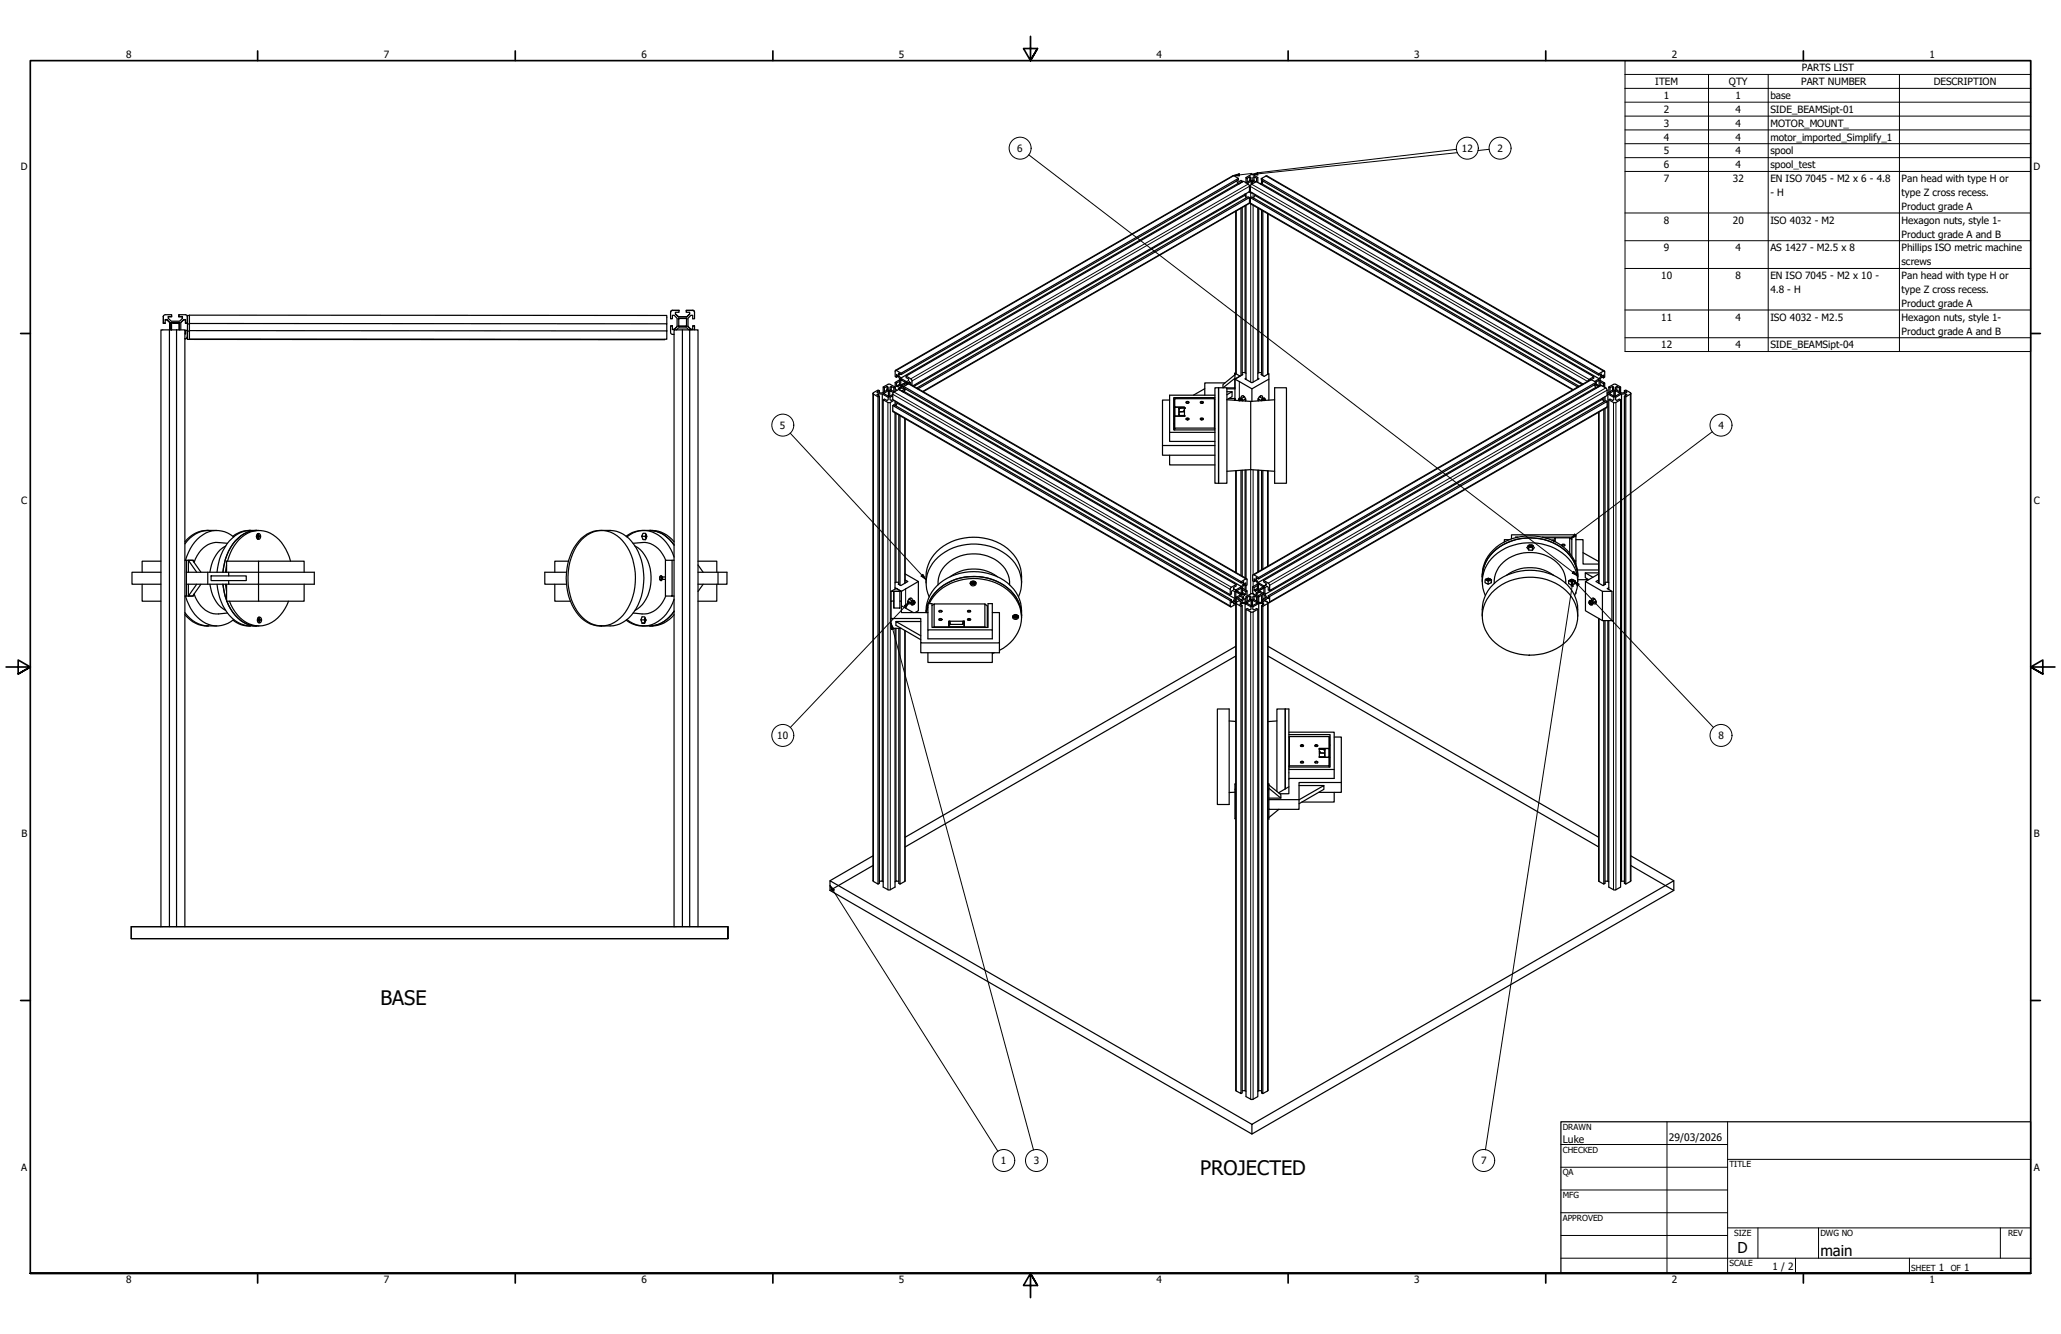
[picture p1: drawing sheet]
<svg xmlns="http://www.w3.org/2000/svg" width="864mm" height="559mm" viewBox="0 0 864 559" stroke-linecap="round" stroke-linejoin="round" font-family="sans-serif">
<!-- layer: Visible (ANSI) -->
<g fill="none" stroke="#000" stroke-width=".51">
<path d="M518.2 75.8l.6 1M518.9 74.7l-2.3-1.1-141.4 81.5M519.2 77.1l-.4-.3-141.4 81.6-.9-1.4M520.5 76.3v-.4l-.5-.3-1.5 .9M520.5 75.9l-1 .6 .3 .2M522.1 74.4l2-1.2h1l1.9 1.2v2.1M522.6 74.7l-.5-.3v2.2l2.1-1.2v-1l-.5-.4v1.7M523.5 77.7l.4 .3M523.6 78.3l.3 .2M523.7 74l-1.1 .7v1.6M523.9 79.8l-.3 .1M524.3 75.6v1.7v-1.7l.5 .2"/>
<path d="M524.3 75.8l-1.7 1M525.5 74l-.5 .4v1l1.2 .7M525.8 76.4l-1-.6v1.2M526.5 74.7l-1-.7v1.7M527 74.4l-.5 .3v1.4M527.7 76.8h1.1M528.5 74.8v.6l141.4 81.8 1.1-.6v.6M528.7 77l-.4 .2M529 75.7l-.4 .2M529.1 76.2l-.5-.3v.9M529.3 75.9l-.6 1.1 141.4 81.7-2 1.1M517.8 88.5v68"/>
<path d="M520 87.2v70.2M520.5 87v70M521.7 81.3v.7M521.7 86.2v69.9M522.1 81.1v1.5M522.1 86v72.9M522.2 82.9l-.5-1.1-138.8 80.1M523.3 80.4l1.6 .5M523.6 82.7l-.6-.3-138.9 80.2M523.9 82.8l.5-.3 137.3 79.3M525.2 82.9l.6-1 137.1 79.2M525.8 81.5v.4"/>
<path d="M527 87.1v71.8M527.4 87.3v68.8M528.6 88v69M529.1 88.3v69.1M531.4 89.6v67.1M68.5 132.6l.7-.8h2.7v.9h-1.4M68.5 132.7v2.7l.7-.1M68.5 132.3v3M69.2 134l.8-.1 1.2 1.2M69.9 134l1.3 1.1v3.1v-3M70 133.9h-.8v1.5h-.7M71 138.2h-3.6v250"/>
<path d="M71.8 138.2h.1M71.9 132.6h-1.4v.7l1.3 1.3h3.4l1.3-1.3v-.7l-1.6 .1M72.2 135.2l2.5 .1zM72.2 135.3l-.2-.3-.4 .3 .3 .3v2.5M72.2 135.2l-.2-.2-.4 .4M74 138.2h-3v250h-16v5h250h-250v-5h250M74 138.2h3.5v250h-3.5zM74.7 135.3l.3-.3 .3 .3-.2 .4 .1 2.5M74.9 135.1l.3 .3M75 135l-.3 .2M75 131.8v.8M75.1 135.6v2.5"/>
<path d="M76.4 132.7v.6M76.5 132.6l-1.6 .1v-.7l2.8-.2 .7 .5 .1 3-.8 .1M77 133.9l-1.2 1.2v3.1M77 134l.7-.1v1.4M77.5 139.8h.2M77.7 138.4h.8v2.7l-.5 .7-.5 .1M77.7 138.4v1.4v-1.4M77.7 133.9h-.7l-1.2 1.2M77.7 134v1.4l.8-.1M79.4 138.7h-.9v3.5l200.1-.1M79.4 135.7h-.9v3M79.4 132.1h-.9v3.6"/>
<path d="M79.4 138.5l200 .1v3.5l-200-.1zM79.4 135.5v3M279.4 135.6v-3.5l-200-.1v3.5l200 .1v3M281 136.6l.7-.1h-.7l.1 3.1 .4 .4 .9 .1M281.7 136.6v1.4h.8l1.2-1.3M281.7 130l-.7 .7v2.8h.7v-1.4h.8l1.2 1.2v3.5l-1.2 1.2M281.7 130l-.7 .8M281.7 137.9h.8M281.7 130h2.8M283 131.4l1.3 1.3M283.5 138.2l.8-.8h3.5l.8 .8M284.2 133.5l.3-.3h3l.3 .3"/>
<path d="M284.2 133.5l.2 .2M284.2 136.5l.3 .3M284.4 133.8v2.5l-.2 .3 .3 .3 .2-.3M284.5 130h-2.8M284.5 130v.8h-1.5v.8l1.3 1.2 3.5-.1M284.7 136.7l2.6-.1 .2 .2M285.9 138.2h-3.5v250M287.3 136.6h-2.6l-.2 .3M287.5 130h2.8M287.7 133.8l.1-.3v3.1l-.3 .3M287.8 136.5l-.3 .4-.2-.2M288.3 136.7l1.2 1.2"/>
<path d="M289 138.2h3.5v250h-3.5zM289 138.2h-3.1v250h-208.4M289 131.4l-1.2 1.4h-3.5M290.3 130l.5 .2 .2 .5v2.8h-.7v-1.4h-.8l-1.2 1.2v3.5l1.2 1.2 .8-.1M290.3 136.6l.7-.1h-.7v1.5h-.8M290.3 130h-2.8v.8h1.5v.8l-1.2 1.2M290.3 130l.5 .3 .2 .5M291 136.6v1.6M78.4 141.4l-.2 .3-.7 .2M376.4 157.6l-.8 .5v-1.3l.5 .4 .9 1.5v2.8l-.9 .5-.5-.3 1.4-.8M377 159.7l-1.4 .8v1.2M377 159.1l-1.9 1.1 .5 .3"/>
<path d="M377.1 156.7l-.6 .3v-.7l1.1 .6 141.3-81.5v-.7l-141.3 81.6-2.4-1.2-.1 2.6 .5 .4M377.4 158.4l2.5 1.5 .8-.5v-.6l-1-.6v-.7l141.4-81.6 2.3 1.6 .2 2.8-141.1 81.3M377.6 156.3v.6M377.7 159.2l1.8 1M377.7 159.2l-.3 .1v2.1M377.7 159.2l-.1-.3-.2 .4M379.7 157.5l2.3 1.6 .1 2.3M517.5 156.3l2.1 1.2-2.1 1.3M520.5 156.1l1.6 .2M520.5 156.7l.3 .2-3.3 1.9 7.1 4.1 7.1-4.1M522.1 158.4l-.4 .3 2.9 1.6 2.9-1.6-.5-.3M528.6 156.7l-.2 .1 1.3 .9 2-1.2v11.1"/>
<path d="M528.6 156.1l-1.6 .2M665.4 159.6l.3-.5 2.1-1.3-141.4-81.7-2.3 1.5-.2 2.7 139.4 80.5M667.8 157.8v.6l-1.1 .6M669.8 159.4l.3 .2v2M669.9 156.6l2.4-1.2 .1 2.6-.5 .3M670.1 159.6l-.2-.5-1.2 1M670.4 156.9l.6 .3-.9 1.5M670.5 160l1.4 .7v1.2M670.5 159.3l1.9 1.2-.5 .2M671.1 157.9l.8 .4v-1.2l-.6 .3-.8 1.5v2.8M672.3 155.4l-141.4-81.7-2.4 1.1 141.4 81.8v.6M365.8 164.8v204.1l2.1 1.4v-204.1l.6-.3"/>
<path d="M368 165l-.6 .3 1.1 .6v204.1l-.6 .3M368.5 164.6v-1l-.6-.2-2.1 1.4 2.1 1.4M369.7 165h-1.7v.6M370.1 167.4l.5-.3 1.1 .7 .5-.4v-1l-2.5-1.4v204.1h-1.2M370.1 162.1l2.1-1.2h.6l2.2 1.2v1.9M370.5 164.7l-.3 .2 2.1 1.1M370.6 162.4l-.5-.3v2.2M371.7 163.4v-1.5l.5 .3v.9l-2.5 1.5h-1.7l-.6-.3 1.1-.7M371.7 161.9l-1.1 .5v1.7M372.3 163.4v2.6M372.3 163.6l-1.8 1.1v.3M372.8 163.6l-.5-.2v2.6"/>
<path d="M373.4 161.9l-.5 .3v.9l1.8 1M374.1 165.2l-1.3 1h-.5M374.1 165.8l-1.2 .6v1l.5 .4 .7-.4M374.1 169.9l.1 2.6 141.4 81.7M374.1 165.2v2.2l141.4 81.7 .5-.2v-1.3l.5-.3 .9 .5v2.9M374.1 165.2l.5-1 2-1.1 141.4 81.8-2.4 1.5-.1 2.7M374.3 164.5l-1.5-.9v2.6M374.5 162.4l-1.1-.5v1.5M374.6 167.7l-2 1-2.5-1.3v204.2l2.1 1.2h.6l2.2-1.2v-108.4M375 162.1l-.5 .3v1.7M375 168v1.8M375 172.9v73.9"/>
<path d="M375.1 160.2v2.5l.8 .8M375.4 168.1v1.8M375.4 173.1v70.8M376 168.5v.4l141.4 81.8-.9 1.5M376 168.9l-.7 1.1M376.5 162.7l.9-.5-.9 .5v.4M376.6 173.9v70.9M377.1 163.4l1.4 .7M377.1 174.1v71M377.4 162.2l1.9 1.1M377.9 162.5l-1.2 .7M378.7 161.9v.6l141.4 81.7 1-.6v.6"/>
<path d="M378.8 164l-.3 .2M379 163.1l-1.2 .7M379 163.6l-.7 .4M379.3 175.4v68.8M379.4 162.9l-.6 1.1 141.5 81.7-2.5 1.4M379.5 160.2l-2.2 1.3M379.5 160.2l-2.2 1.3 .4 .3M379.7 160.1l.1 1.1M379.9 160.5l-2.2 1.3 1 .6M380.2 160.5l.9-.5-.9 .5M380.2 160.5v.5M381.1 160l.5 .3v.8"/>
<path d="M384.6 162.9l139-80.2-.2 2.6-136.6 78.8M490.1 167.6h-3v19h22M491.8 177.5h.3M492.3 174.3l-.2 5.2M492.3 167l-.2 3.9M492.3 170.6l-.2 .2M492.3 170.6l-.2 .3v3.6M494.2 171.3h-.1M494.3 171.2l-.1 .1M496.3 174.3l-4.2 .2v5.6M496.3 174.3v-3.7h-4v-3.6h16.6v12.3h-16.6v.8M496.3 174.3l-4.2 .1"/>
<path d="M496.3 170.8v-.2h-4v3.7M496.3 171.1v-.3h-2l-.3 .3v2.8l2.3 .2v.2M496.3 171.8h-.2v.5l-2 .2h2.2M496.3 170.9l-2.1 .1v3M497 168.3h1.2a.57 .57 0 0 1-.6 .7 .57 .57 0 0 1-.6-.7zM497 175.3h1.2a.57 .57 0 0 1-.6 .6 .57 .57 0 0 1-.6-.6zM497.1 168.8a.41 .41 0 0 1 .5-.4 .41 .41 0 0 1 .4 .4M497.1 175.8v-.3l.5-.2 .4 .2v.3M503 175.3l.9-.2 .3 .6-1 .1zM503 168.3l.6-.2 .7 .4-.7 .5-.6-.3zM503.2 175.8l-.1-.3 .5-.2 .5 .2-.1 .3M503.2 168.8l.1-.4h.6l.1 .4"/>
<path d="M504.8 162.8l-4.7 2.7M508.9 167l.2 .3M509.1 165.5h-19v19.4h19M509.1 166.6h-17.3v13.5h17.3M509.1 179.5l-.2-.2v.8M510.6 162.4h3.5v40h-3.5M510.6 162.4h-1.5v40h1.5M510.6 162.4v40M513.3 160.4h-8.5v5.1M514.1 162.5h3.4v-4.1l-5.1 4v-1.3l5.1-4.1v-.7v10.6h-2.6M514.1 165.4l2.2-1.3v2.1l-2.2 1.2 10 .7M514.1 164.1h2.2"/>
<path d="M517.5 167.7v-.8v.8M517.5 162.5v.4h-3.4M519.2 167.6l.1 .2 .1-.3v.3M519.2 167.8h.1M520.1 166.9l.2-1a1.59 1.59 0 0 1 1.6 2.1M520.3 167.1l.3 .5M521 165.8v.6M521.4 166.2h.1M521.5 166.2l-1.3 .7M521.5 167.3l.5 .3M522 167.1l-1.3 .8a.9 .9 0 0 0-.6-1.1 .9 .9 0 0 0-1.1 .5v.5M524.6 162.9v5.2"/>
<path d="M527.2 167.1l1.3 .7M527.6 167.3l-.5 .3M527.7 166.2l1.3 .7-.1-1a1.58 1.58 0 0 0-1.7 2.1M528.2 165.8l-.1 .6M528.5 167.8h-.1M528.9 167.1l-.3 .5M529.7 167.8l.1-.3v.3M530 167.7v.1M530.2 167.7a.71 .71 0 0 0-.4-.9 .71 .71 0 0 0-.9 .3l-.4 .7M534.1 162.4h5v40h-5zM534.1 167.4l-10 .7v28.6l10 .7M661.2 162.1l-137.3-79.3 .2 2.6 134.9 77.9"/>
<path d="M668 161.2l.7 1.1M668.2 161.2l1.6 .9M668.8 160.1l-2.3-1.1-141.4 81.7M669 162.5l-.3-.2-141.5 81.7-.8-1.5M669.9 172.7v71.5M670.2 161.7l-1.5-.9 1.4 1.1M670.5 161.2l.9 .5M671.4 166.8v.5M672 166.5v1.6M672 171.4v73.7M672.1 168.3l-.7-1-141.4 81.7v-2.9l.9-.5 .5 .3v1.2l.6 .3M672.4 160.5v1.7"/>
<path d="M672.5 166.2v1.8M672.5 171.1v73.7M673.4 168.1l-.6-.3-141.4 81.8v1.2l-.5-.4M673.4 165h.3M673.7 165l2.5 1.4v1l-.5 .4-1.1-.7-.5 .3v79.6M673.7 165v78.9M674.1 162.1l2.2-1.2h.6l2.2 1.2v2.2M674.1 167.4l2.5 1.3 2.5-1.3M674.6 165l1.7 1M674.6 164.7h-.4l.4 .3M674.6 162.4l-.5-.3v2.2M675.7 163.4v-1.5l.5 .3v.9l-2.8 1.5"/>
<path d="M675.7 161.9l-1.1 .5v1.7M676.3 163.4v2.6M676.3 163.6l-1.7 1.1v.3M676.8 163.6l-.5-.2v2.6M677.5 161.9l-.5 .3v.9l2.4 1.5h1.8l.5-.3-1-.7v1M678.6 162.4l-1.1-.5v1.5M678.6 164.7l-1.8-1.1v2.6M678.9 164.9v-.2l-2.1 1.5h-.5M678.9 164.7h-.3v.3M679.1 162.1l-.5 .3v1.7M679.4 165l-2.4 1.4v1l.5 .4 1.1-.7 .5 .3v204.2l-2.2 1.2h-.6l-2.2-1.2v-111.6M680.7 163.6l.5-.2 2.2 1.4-2.2 1.4v204.1l-.5-.3v-204.1l.5 .3"/>
<path d="M681.2 165.6v-.6l.5 .3-1 .6M681.2 165h-1.8v204.1l-.3 .3M683.4 164.8v204.1l-2.2 1.4M487.1 186.6v4.1h22M490.1 190.7v4.1h19M490.1 181.1h19M517.8 197.2v42.6M520 197v44M520.5 197v44.4M521.7 196.9v45.2M522.1 196.9v45.4M524.1 196.7l-10 .7"/>
<path d="M527 197v42.6M527.4 197v42.4M528.6 197.1v41.6M529.1 197.1v41.3M531.4 197.2v39.9M67.4 239.7h-12.1v5h12.1M67.4 235.1h-7.8v4.6M77.5 234.7h.6M78.1 239.7h53.6v5h-23.4v7.1h19.1v-7.1M78.1 239.7v5M78.9 234.7v5M81.2 235.3v-.6h-3.1v5"/>
<path d="M82.4 239.7l-3.5-5h1.8l3.5 5M86.6 222.2h4.3M86.9 222.2a11.9 11.9 0 0 0-9.4 4.7M87.1 239.7v5M87.3 222.2a12.3 12.3 0 0 0-9.8 5.6M94.6 228.7a13.9 13.9 0 0 0-6.7 11M94.9 236.8l-.4 2.9M95.3 227.6a11.7 11.7 0 0 0-8.2 .6l-3 2.4-1.6 2.3-1.2 2.7M95.3 235.1a16.5 16.5 0 0 1 11.2-12.7 12.3 12.3 0 0 1 13.3 7.7l1.9 5M95.8 239.7v1.5M97.9 224.9a11 11 0 0 0-16.3 2.2l-1.8 2.7-2.1 4.9M104.3 222.2h4.2"/>
<path d="M104.6 222.2l-3.6 .6-3.4 1.8M105 222.2a13.6 13.6 0 0 0-11.7 8.6l-1.3 3.3-1.1 5.6M107.4 222.2a14.1 14.1 0 0 0-12.3 10.2l-1.1 3.6-.6 3.7M107.7 223.8a1.07 1.07 0 0 1 1.5 .3 1.07 1.07 0 0 1-.2 1.5 .79 .79 0 0 1-.9 .3 .79 .79 0 0 1-.6-.7zM107.8 224.7h.7l-.4 .4M107.8 224.8l.3 .4M107.8 223.7a1 1 0 0 1 .8 1 1 1 0 0 1-.8 1M107.8 224.7v.1M107.8 224.8h.3M107.9 223.6l.4 .3M107.9 224.7v.1M108 224.7h.1"/>
<path d="M108.1 224.3v.3l-.3 .1M108.1 224.3l.4 .3-.5 .1M108.1 224.3h.1M108.3 225.5l-.4 .4M108.3 235.1h-13.4v4.6M127.4 239.7v-4.6h-19.1v9.6h-12.5v-1.5M237.4 239.7h-9.1v5h9.1M238.2 235.1h-5.7v4.6M243.5 225.6a13.9 13.9 0 0 1 12.2-3.4 13.9 13.9 0 0 1 11.7 8.9 25.7 25.7 0 0 1-3.9 27.7 11.3 11.3 0 0 1-7.8 3.4 13.9 13.9 0 0 1-12.2-3.4 25.2 25.2 0 0 1 0-33.2zM243.7 226.1a11.2 11.2 0 0 1 18.2 1.7 25.4 25.4 0 0 1-2 31.1 11.1 11.1 0 0 1-17.1-1.6 25.8 25.8 0 0 1 .9-31.2zM262.4 224.6a16.3 16.3 0 0 1 13.4-2.1l3.5 1.6 3.1 2.8M262.7 224.9a11.1 11.1 0 0 1 16.5 2.4 19 19 0 0 1 3.2 6.1"/>
<path d="M265.3 227.6a11.3 11.3 0 0 1 8.4 .7 11.9 11.9 0 0 1 5.3 6.4M266.1 228.7a15 15 0 0 1 6.7 14.3 14.7 14.7 0 0 1-6.7 12.7M268.9 224.7l.5 1.3h1.1M270.4 224.7h-1.5l.5-1.3h1.1l.6 1.3-.6 1.4-1.1-.1M270.5 224.5l.5 .1-.4 .5zM270.5 225l.2 .5zM270.7 223.9l-.2 .4 .3-.4M270.8 225.2h.1M270.8 224.2h.1M270.8 224.2l-.4 .5 .4 .5M272.3 222.2a12.3 12.3 0 0 1 10.1 6.1M278.8 234.7h2.8v15h-2.8z"/>
<path d="M281.6 234.7h.8M292.5 239.7h12.1v5h-12.1M292.5 235.1h7.9v4.6M292.5 236.7l2.1 3M300.9 239.7v5M632.5 226.1h-2.1v.9M633.3 225.7v-1.7h27v10.9M636 225h-.9v.2M640.4 228.6l.4 .5 .7 .1 .9-.6a1.11 1.11 0 0 1-1 .7 1.11 1.11 0 0 1-1.1-.6M640.5 228.9l.1 .1M640.6 229v1.4l-.8-1 .9-1.1h1.5l.7 1.1-.8 1.1v-1.5M640.6 229h.1"/>
<path d="M640.6 230.4l1.5 .1M640.9 228.3l-.1 .4M641.9 228.3v.4M642 229h.1M642.2 229h-.1M642.4 228.7h.1M646.2 225h12.4v7.9M647.4 225.3h4.2v1.6v-1.6h6.1v6.4M650.2 226.3h.7l.2 .4M650.6 226.4l.5 .2M654.7 228.7l-.1-.4 .5-.1 .5 .1-.1 .4M657.7 225.3l.9 .7"/>
<path d="M659.8 234.9h.5v1.4M660.3 226.1h3v10.2h6.6M661 238.8h8.9M663.3 231.5l6.6 3.7M664.3 240h5.6M59.6 244.7v7.1h7.8M77.5 256.6a12.4 12.4 0 0 0 9.8 5.6M77.5 257.5a12.1 12.1 0 0 0 9.4 4.7M77.5 249.7h.6M77.7 249.7a16.3 16.3 0 0 0 11.1 12.3 10.7 10.7 0 0 0 9.1-2.5M78.1 244.7v5h3.1v-.7M78.1 244.7h17.7"/>
<path d="M78.9 244.7v5M81.3 248.8a10.9 10.9 0 0 0 10.3 8.4l3.7-.4M82.4 244.7l-3.5 5h1.8l3.5-5M87.9 244.7a14.4 14.4 0 0 0 6.7 11M88.5 241.2h14.7v2h-14.7zM90.9 244.7a19.6 19.6 0 0 0 10.1 16.7l4 .8M93.4 244.7l1.5 6.7M94.5 244.7l.4 2.9M94.9 244.7v7.1h13.4M95.1 251.8a15.2 15.2 0 0 0 11 10.3l1.3 .1M96.1 251.8a14.4 14.4 0 0 0 12.4 10.4 13.5 13.5 0 0 0 11.7-8.7l.7-1.7M97.6 259.8l1.1 .7a9.7 9.7 0 0 0 5.9 1.7"/>
<path d="M108.1 258.8a1.09 1.09 0 0 1 1.5 .3 1.09 1.09 0 0 1-.3 1.5 1.09 1.09 0 0 1-1.5-.3 1.09 1.09 0 0 1 .3-1.5zM108.2 259.8h.3v.4M108.2 258.7a1 1 0 0 1 .8 1 1 1 0 0 1-.8 1M108.2 259.8h.3M108.3 258.6l.4 .3M108.4 259.3l-.2 .5M108.4 259.7h.4l-.3 .4M108.4 259.7l-.2 .1M108.4 259.7h.1M108.5 259.3l.3 .2M108.6 259.6l-.1 .1M232.5 244.7v7.1h6.5"/>
<path d="M268.5 259.7l.5-1.3h1.1l.6 1.3-.6 1.3h-1.1h1.1M270.1 259.7h-1.6l.5 1.3M270.4 259.2l-.3 .5 .3 .5M270.4 258.9l-.3 .4 .3-.3M276.5 242.1v.2M276.5 242.7h.1M276.5 241.8h.1M276.5 241.7v.4M276.5 242.3v.4M276.9 241.2h.3v2h-.4l-.3-.5M276.9 241.2l-.4 .5M277.2 241.7h.3"/>
<path d="M277.2 242.6h.3M277.5 241.7v.9M277.5 242.6l.1 .1M277.6 241.7v1M277.6 241.7h1.2M277.6 242.7h1.2M277.6 241.7h-.1M279 249.7a10.7 10.7 0 0 1-13.7 7.1M281.6 249.7h.8M282.4 256a12.7 12.7 0 0 1-10.1 6.2M282.4 251.1a15 15 0 0 1-11.9 11.1 10.9 10.9 0 0 1-7.8-2.7M282.4 257.5a11.9 11.9 0 0 1-9.1 4.7 14.9 14.9 0 0 1-9.6-1.5l-1.3-.9"/>
<path d="M294.6 244.7l-2.1 3.1M300.4 244.7v7.1h-7.9M373.4 251.8v-4.1h4.3v4.1M373.4 247.7l2.1-1.2 2.2 1.2M373.4 259.1v4.1h4.1M374.5 247.7h2.6v7h-2.6zM374.5 247.7v7M374.5 251.8h-1.1v7.3h12.4v10.2h33v-12.7h-3M376.6 243.9l-1.6 .2M377.1 251.8h.6v4.8h11.1M377.7 253.7l5 2.9M379.3 243l1.1 .6-3 1.7-1-.6 .2-.2"/>
<path d="M379.3 240.4l5.5 3.2-7.1 4.1-2.7-1.5M380.4 251.8v.1M380.7 252l-.4 .4M380.9 251l1.2 .7M380.9 251h.1M381.4 250.6l-.1 .6M382 251.8l-.3 .6M382.1 251.7l-.1-1.1a1.52 1.52 0 0 0-1.4 .8 1.52 1.52 0 0 0 0 1.6l1-.4-1.2-.8M382.3 251.5a.88 .88 0 0 1 .9 1.3 .88 .88 0 0 1-1.6 0zM382.7 252.7l.1 .1M382.8 252.5h.4l-.4 .4M383.2 252.4l-.2 .2-.2-.3-.3 .5 .3 .3"/>
<path d="M384.8 243.6v12.2l-1.4 .8M388 256.6a16.3 16.3 0 0 1 12.4-15.9 22.3 22.3 0 0 1 25.3 7.4 15.9 15.9 0 0 1 2.4 10.6M388 244.2a17.1 17.1 0 0 1 14.2-18.5 21.7 21.7 0 0 1 24.3 9.4 16.3 16.3 0 0 1 1.6 9.1M388.8 253.4l-.7 3.2M388.8 254.3l-.6 2.3M389 252.9a20.8 20.8 0 0 1 23.1-11.1 18.7 18.7 0 0 1 15.6 12.8l.4 3.2M389.3 250a14.5 14.5 0 0 1 6.7-18.8 22.8 22.8 0 0 1 29.3 4.8 14 14 0 0 1 1.5 14M389.4 252.9a21.1 21.1 0 0 1 24.3-9.9 17.3 17.3 0 0 1 14.4 15.8 16 16 0 0 1-9.3 13.6M391.4 253l-.9 .7M393.1 245a12.7 12.7 0 0 1 10.8-12.5 16.2 16.2 0 0 1 18 7.1 9.9 9.9 0 0 1 1.1 5.4M393.4 255.8l.6-.1 .7 .3-.7 .4-.6-.2zM393.6 259.8v-.3l.4-.2 .5 .2v.3"/>
<path d="M393.6 256.3v-.3l.4-.2 .5 .2v.3M398.1 241.6a16.8 16.8 0 0 1 19.9 0M405.4 255.8l.6-.1 .7 .3-.7 .4-.6-.2zM405.6 256.3v-.3l.4-.2 .5 .2v.3M405.6 259.8v-.3l.4-.2 .5 .2v.3M406.6 244.1l.8 .7M406.8 243.8a.99 .99 0 0 0 1 1.1 .99 .99 0 0 0 .9-1.1M406.9 243.6a1.1 1.1 0 0 1 1.7 0 1.1 1.1 0 0 1-.3 1.7 1.09 1.09 0 0 1-1.4-.2 1.09 1.09 0 0 1 0-1.5zM407.4 244.2l.3 .4v-.4M407.7 243.8l-.1 .4h-.3M407.7 243.8v.1M407.7 244v.2"/>
<path d="M407.7 243.9v.3M407.8 243.8l.1 .4h.3M407.8 243.8l-.1 .1M407.8 244.1l.1 .1M407.8 243.8l.1 .4M407.9 244.2v.4l.2-.4M407.9 244l-.1 .1M407.9 244.2h-.2M409 244.1l-.9 .7M412.7 253h-21.3v9.6h6.2v-2.4h6.5v2.6M424.4 258.2l.8 .7M424.6 257.9a.99 .99 0 0 0 .9 1.1 .99 .99 0 0 0 1-1.1"/>
<path d="M424.6 257.7a1.11 1.11 0 0 1 1.8 0 1.11 1.11 0 0 1-.4 1.7l-.4 .1a1.01 1.01 0 0 1-1.2-.5 1.01 1.01 0 0 1 .2-1.3zM425.3 258h.5M425.3 258l.1 .4-.3 .1M425.3 258v.1M425.4 258.2v.1M425.6 258.2l.2 .4-.5-.2M425.6 258.2v.1M425.8 258v.1M425.8 258l.1 .1M426 258.1l-.3 .2 .2 .3M426 258.1h-.1M426.7 258.2l-.8 .7"/>
<path d="M515.5 251.6l.5-.3-141.4-81.8-.5 .4 141.4 81.7 .1 2.6 2.2-1.1M516 251.3v1.2l.5-.3-.5-.4M517.1 252l.8 .3M517.7 247.8l2.2 1.3-1.8 1M517.8 252.5v204.2l2.2 1.4v-204.1l.5-.3M517.8 250.9v1.4M517.8 250l.2 .4M518 247.4l-.3 .4v2.5l.3 .1-.3-.1M518 244.9v.6l-1.1 .6v.6l.9 .4-.9-.4M518.1 247.5l2.2 1.3-.4 .3M518.1 247.5l2.2 1.3M518.2 250.7l1.2 .8"/>
<path d="M519.7 249.7l1.4 .9-1 .6-1.4-.8M519.9 246.5l-1.8 1M519.9 246.5l.2-.3 .2 .1-.2 .3M519.9 246.4l.2 2.3M520 252.8l-.5 .3 1 .6v204.1l-.5 .3M520.1 243.6l2.3-1.2 .1 2.6-.5 .4M520.5 252.3v-.8l-.5-.4-2.2 1.4 2.2 1.5M520.6 244l.5 .2-.8 1.5M520.6 248.2l1.4 .8-.5 .3M520.6 247l1.4 .8v1.2M520.6 246.4l1.9 1.1-.5 .3M521.1 250.6v-.7l-.8-.4-2.5 1.4-.9 1.5v.6l.9-.5"/>
<path d="M521.2 244.9l.8 .5v-1.2l-.5 .3-.9 1.4v2.9l.9 .5-.9-.5M521.7 252.8h-1.7v.6M521.7 245.2v1.8M521.7 250.8v1.5M522.1 255.2l.5-.3 1.1 .6 .5-.3v-1l-2.5-1.4v204.1h-1.2M522.1 249.9l2.2-1.2h.6l2.1 1.2v2.3M522.1 250.6l-1.6 .9M522.1 245.3v2M522.4 242.4l-141.4-81.7-2.3 1.2 141.4 81.7v.6M522.5 252.7v-.3l1.8-1v2.3M522.5 252.4h-.3v.3l2.1 1M522.5 247.5v2.1"/>
<path d="M522.6 250.2l-.5-.3v2.3M523.7 251.2v-1.6l.5 .3v1l-2.5 1.4h-1.7l-.5-.3 1-.5M523.7 249.6l-1.1 .6v1.6M524.3 251.2v.2M524.8 251.4l-.5-.2v2.5M525.5 251.2v-1.6l1 .6v1.6M525.5 249.6l-.5 .3v1l2.4 1.4h1.7l.6-.3-1.1-.5v.8M525.5 246.1v1.2l1.4-.8M525.5 247.3l.5 .3 .9-.5-.9 .5M526.2 243.2l-.7 .4v-1.2l1.4 1.8v2.9M526.6 252.4l-1.8-1v2.5M526.9 244.7l-2 1.1v2.2l.3 .8 2.2 1.3"/>
<path d="M526.9 245.3l-1.4 .8-.6-.3M526.9 242.3l-.5 .2v-.6l1 .6M526.9 252.7v-.3v.3l-2.1 1.2h-.5M526.9 252.4h-.3v.3M527 249.9l-.5 .3M527.1 244.6l.2 .3 .3-.1M527.2 244l2.5 1.5 .8-.5-.8 .5M527.3 244.9v2.1l2.2-1.3M527.3 247l.1 .5 2.2-1.2-2.2 1.2M527.4 244.5l-.3 .1 .3-.1 2.1 1.2 .3 .4M527.4 241.9v.6l141.4-81.7v-.7l-141.4 81.8-2.3-1.2-.2 2.6 .6 .3M527.4 252.8l-2.4 1.4v1l.5 .3 1-.6 .5 .3v204.2l-2.1 1.2h-.6l-2.2-1.2v-204.2l2.5 1.3 2.4-1.3"/>
<path d="M527.4 250.1v2.2M527.6 247.4l1.7 1.1 .3-.2M527.7 248l-1.3 .9v-.7l.8-.4 2.5 1.4 .8 1.5v.6l-1-.6M528.6 249.4v2.1l.5-.4 2.3 1.4-2.3 1.5v204.1l-.5-.3v-204.1l.5 .3M528.8 248.7l-1.4 .8-1-.6M529.1 253.4v-.6l.6 .3-1.1 .6M529.1 252.8h-1.7v204.1l-.4 .2M529.1 249v2.1M529.3 249l-1.9 1.1v-.6M529.5 243.1l2.3 1.6 .2 2.7 141.4-81.7v-2.3l-.3-.7-2.2-1.3-141.4 81.7v.7l1 .5v.7M529.6 246.2l.2 2.4-.5-.1M530 249l.9 1.4 .5-.3"/>
<path d="M531.4 252.3v204.4l-2.3 1.4M531.4 249.6l.6 .3 141.4-81.8-.2 2.7-141.4 81.7M532 249.9l-.2 2.6-2.3-1.2v-.6l.8-.4M621.1 241.7a16.7 16.7 0 0 1 12.4-15.1 22.2 22.2 0 0 1 25.2 7.3 15.1 15.1 0 0 1 2.4 7.8M621.1 258.1a17 17 0 0 1 14.2-18.5 22.1 22.1 0 0 1 23.4 7.9 15.9 15.9 0 0 1 2.4 10.6M621.1 243.6a17 17 0 0 1 14.2-18.4 21.5 21.5 0 0 1 24.3 9.3 16.3 16.3 0 0 1 1.5 9.1M622.4 249.4a14.7 14.7 0 0 1 6.7-18.8 22.8 22.8 0 0 1 29.3 4.8 14 14 0 0 1 1.4 14M622.6 242.6l.8 .7 .6-.1 .6-.5a1.18 1.18 0 0 1-2.1 0M623.1 242.4v.4M623.4 242.6h.5l.1 .4h-.7zM623.6 243.3v1.4l-1.4-.6 .1-1.3 1.3-.6 1.4 .6-.1 1.3M624.1 242.4v.4"/>
<path d="M624.7 242.8h-.1M624.9 242.8v1.3l-1.3 .6M625 248.3a22.6 22.6 0 0 1 33.6 1.8 14.5 14.5 0 0 1-4.9 20.7 22.9 22.9 0 0 1-29.6-4 13.9 13.9 0 0 1 .9-18.5zM626.1 244.4a12.7 12.7 0 0 1 10.9-12.5 15.7 15.7 0 0 1 18.5 8.4l.6 4.1M631.2 241a16.8 16.8 0 0 1 19.9 0M657.5 243.1v.1M657.5 243.1v.2M657.6 243.1l.8 .6 .7-.1 .5-.5a1.19 1.19 0 0 1-2.1 .2M657.6 243.1l-.1 .2M658.1 242.9v.4M658.3 243.1l.4-.1 .2 .4-.3 .2zM658.6 243.8v1.3l1.3-.6"/>
<path d="M659.1 242.9h.1M659.1 242.9v.4M659.7 243.2l-.1 .1M659.9 243.3v1.2l.1-1.2-1.4-.7-1.3 .7v1.2l1.3 .6M660.3 248.1l-.2 .6M664.3 243.6v12.2l7.1 4.2M665.9 251.8a.95 .95 0 0 1 1.4 .3 .95 .95 0 0 1-.4 1.3 1.18 1.18 0 0 1-1-1.6zM665.9 252.5l.3 .1v-.3l.4 .6M666 252.6l.3 .4M666.1 252.5l-.1 .1M666.3 252.5l-.2 .1M666.4 252.8l-.1 .1"/>
<path d="M666.6 252.9l-.3 .2M666.6 252.9h.1M667.1 251.8l.3 .6M667.4 241.8l-3.1-1.8v2l1.4 .8h-4.6M667.8 250.6l.1 .6M668.2 251h.1M668.3 251l-1.3 .7 .1-1.1a1.52 1.52 0 0 1 1.5 .8 1.52 1.52 0 0 1-.1 1.6l-1-.4 1.3-.7M668.4 252.1l.4 .3M669.9 259v110.1l2.1 1.2M669.9 243l-1.2 .6 3 1.7 1.1-.6-.3-.2M669.9 240.4l-5.6 3.2 7.1 4.1M671.4 247.7h4v12.3h-4z"/>
<path d="M672 260v110.3l.5-.3v-110M672.5 243.9l1.6 .2M673.7 260v109.1M674.1 246.2l-.6 .4 1.9 1.1M86.6 262.2h4.3M104.3 262.2h4.2M108.7 260.5l-.4 .4M270.1 260l.3 .5zM375.4 263.2v105.9h1.2M375.4 260.3h10.4M376.6 263.2v106.8l.5 .3M377.1 263.2v107.1l2.2-1.2v-104.9"/>
<path d="M385.8 269.3v4.1h33v-4.1M385.8 266.3l-10.4-6v1.6l10.4 6.1M388.8 263.8h27v3.8h-27zM388.8 263.8v-10.9h1.7v9.9h23.5v-9.9h1.8v10.9M388.8 273.4v4.1h27v-4.1M391.1 262.8l.3-.2 .1 .2M397.6 262.5v.3v-.2M397.6 262.8h.1M398 260.2h-.4v2.3h6.4M403.4 261.6l.1-1.3 .5-.1v2.6M403.6 260.2l-.2 1.4h-5.2l-.2-1.4 .1 1.4M404 262.2h.1"/>
<path d="M404 260.7h.1M404 260.9h.1M404.1 262.6h8.6l-.1 .2M404.1 261.4h-.1M413 262.8l-.3-.2v-9.6l1 .8v9M416.6 273.4l-.8 .3M517.8 274.8l-138.5 80M517.8 270.8l-138.5 79.9M531.4 274.8l138.5 80M531.4 270.8l138.5 79.9M510.1 297h4.9v40h-4.9zM538.5 297h1.6v35.5h-3.8"/>
<path d="M538.5 297h-3.4v34.5M538.5 297v33.5M515 302l2.8 .2M535.1 302l-3.7 .3M540.1 306.7h19v19.4h-19M540.1 307.7h17.2v13.6h-17.2M540.1 308.7l16.8-.2 .2 5.3M540.3 308.5v12.3h16.6v-3.6h-4.1v-3.7M545 312.2l.9-.2 .3 .4-.6 .3-.6-.2zM545 319.1l.6-.2 .6 .4-.6 .4-.6-.2zM545.1 312.7v-.3l.5-.2 .4 .2v.3M545.1 319.6v-.3l.5-.2 .4 .2v.3"/>
<path d="M551 319.1h1.1a.57 .57 0 0 1-.5 .6 .57 .57 0 0 1-.6-.6zM551 312.2h1.1a.57 .57 0 0 1-.5 .5 .57 .57 0 0 1-.6-.5zM551.2 319.6l-.1-.3 .5-.2 .4 .5M551.2 312.7l-.1-.3 .5-.2 .4 .5M552.8 313.5l4.3 .2M552.8 313.6h4l.3 .2M552.8 314.7l.3 .1v.5l2 .2M552.8 314.1h2.3v2.8M552.8 313.6v.3M552.8 315.5h2.1M554.8 314.1l.3 .2M556.9 317.2l.2 3.7"/>
<path d="M556.9 308.5l-.1 8.7h-4v-.2l2.4-.2-.1-2.9-2.3-.1M557.1 313.8l-.1 3.6M557.1 312.1h.2M557.1 317.4h.1M559.1 308.7h2.9v19.1h-17.7v7.2h-12.6M517.5 331.9l-2.5 .1M517.8 328.2l-.3 .2v14.6l.3-.2M517.8 330.5l-.3 .2M531.4 328.2l.3 .2-.3 .2 .3-.2v6.6M531.4 330.7l.3 .2M531.7 328.8l5 4.1v1.4l-5-4.1M531.7 335v4h12.6v-4l10.4-5.9v1.5l-10.4 6.1"/>
<path d="M531.7 339v4.2l-.3-.3M531.7 334.3h5M535.9 339l-4.2 3.5M540.1 320.9l.2-.1v.5M540.1 322.3h19M540.1 329.6l-4.4 2.5M544.3 329.1h10.4M556.9 321.3v-.5l.2 .5M559.1 331.9v4.1h-13.6M562 327.8v4.1h-9.4M365.8 358.5l-18 10.4M683.4 358.5l18 10.4"/>
<path d="M347.8 373v-4.1l176.8 102.1M347.8 373l176.8 102M365.8 362.6l-18 10.4M369.7 369.1l.4 .3M375.4 369.1l-.4 .3M672.5 369.1h1.2M673.7 369.1l.4 .3M679.4 369.1h1.3M683.4 362.6l18 10.4M71 388.2h3M285.9 388.2h3.1M292.5 388.2h12.5"/>
<path d="M305 388.2v5v-5M521.7 456.9l.4 .2M527.4 456.9h1.2M524.6 471l176.8-102.1v4.1l-176.8 102z"/>
<circle cx="641.3" cy="228.6" r=".49"/>
<circle cx="641.3" cy="228.8" r=".37"/>
<circle cx="655" cy="228.3" r=".57"/>
<circle cx="270.3" cy="259.7" r=".33"/>
<circle cx="394.1" cy="259.5" r=".57"/>
<circle cx="406.1" cy="259.5" r=".57"/>
<circle cx="623.6" cy="242.7" r=".46"/>
<circle cx="658.6" cy="243.2" r=".46"/>
</g>
<g fill="#000">
<circle cx="496.3" cy="171.1" r=".25"/>
<circle cx="496.3" cy="174.2" r=".25"/>
<circle cx="496.3" cy="170.8" r=".25"/>
<circle cx="519.2" cy="167.8" r=".25"/>
<circle cx="519.4" cy="167.5" r=".25"/>
<circle cx="527.7" cy="166.2" r=".25"/>
<circle cx="529.8" cy="167.5" r=".25"/>
<circle cx="107.8" cy="224.8" r=".25"/>
<circle cx="107.8" cy="224.7" r=".25"/>
<circle cx="108.5" cy="224.6" r=".25"/>
<circle cx="108.5" cy="224.7" r=".25"/>
<circle cx="270.4" cy="224.7" r=".25"/>
<circle cx="108.2" cy="259.8" r=".25"/>
<circle cx="108.8" cy="259.7" r=".25"/>
<circle cx="270.1" cy="259.7" r=".25"/>
<circle cx="276.5" cy="241.7" r=".25"/>
<circle cx="276.5" cy="242.7" r=".25"/>
<circle cx="382.5" cy="252.9" r=".25"/>
<circle cx="382.9" cy="252.3" r=".25"/>
<circle cx="383.2" cy="252.5" r=".25"/>
<circle cx="407.4" cy="244.3" r=".25"/>
<circle cx="407.7" cy="244.6" r=".25"/>
<circle cx="407.8" cy="243.8" r=".25"/>
<circle cx="408.2" cy="244.3" r=".25"/>
<circle cx="425.2" cy="258.1" r=".25"/>
<circle cx="425.3" cy="258.6" r=".25"/>
<circle cx="623.1" cy="242.4" r=".25"/>
<circle cx="624.1" cy="242.4" r=".25"/>
<circle cx="658.1" cy="242.9" r=".25"/>
<circle cx="666.2" cy="253" r=".25"/>
<circle cx="666.6" cy="252.9" r=".25"/>
<circle cx="397.6" cy="261.4" r=".25"/>
<circle cx="397.6" cy="260.9" r=".25"/>
<circle cx="397.6" cy="262.2" r=".25"/>
<circle cx="552.8" cy="317.2" r=".25"/>
<circle cx="552.8" cy="313.8" r=".25"/>
<circle cx="556.8" cy="317.2" r=".25"/>
</g>
<!-- layer: Visible Narrow (ANSI) -->
<g fill="none" stroke="#000" stroke-width=".42">
<path d="M517 73.6l-141.4 81.6M523 77.1l-141.4 81.6M523.6 78l-141.5 81.6M523.9 78.1l141.3 81.7M524.4 77.2l141.5 81.7M530.5 73.7l141.4 81.7M518 88.4v68.3M523.6 85l-137 79M523.9 85l135.3 78.2M524.1 80.8v1.9M524.1 85.3v74.8M525.1 81v1.9"/>
<path d="M525.1 86v74.1M531.1 89.5v67.3M519.3 159.8l-.1 7.1h.6l.6 1M666.9 159.1l-141.4 81.7M366 165.1v204.2M372 168.6v204.1M373.1 168.6v204.1M374.1 172.1l141.4 81.7M374.1 165.2l141.4 81.7M374.6 164.2l141.4 81.8M379.1 175.3v69M380.6 160.8l141.4 81.7"/>
<path d="M494 173.8l.1 .1M494 171.1h.1M494.3 170.8l-.2 .5M519 167.8v-.6l.5-.1 .6 .8M519.2 167.6v.1M519.4 167.5l.1 .1M519.5 167.7l-.1 .1M529.8 167.5l-.1 .1M529.9 166.9l-.8 .2-.3 .7M530 167.7v.1M530.2 167.7l-.4-.6-.7 .7M670.1 172.6v71.7"/>
<path d="M672.8 162.5l-141.4 81.8M673.4 170.4l-141.4 81.7M673.4 163.4l-141.4 81.8M676.1 168.6v204.1M677.1 168.6v204.1M683.1 165.1v204.2M518 197.2v42.8M524.1 196.8v52M525.1 196.8v43.9M531.1 197.2v40M650.8 226.3v.2M651.1 226.4l-.1 .2"/>
<path d="M379.5 246.7v8.1M382.5 252.8v.1M382.7 251.9l.3-.1a.8 .8 0 0 1 .2 1 .8 .8 0 0 1-1 .4zM382.8 252.6l.2 .2-.3-.1M382.8 252.5h.2M382.9 252.3h-.1M382.9 253h.1M383 251.7a1.14 1.14 0 0 0-.9 1.7M383.2 252.4v.1M406.8 243.7v.3M407.1 243.7l.3-.2a.8 .8 0 0 1 1.2 .6 .8 .8 0 0 1-1 .7 .8 .8 0 0 1-.5-1.1zM407.3 244.2h.1"/>
<path d="M407.7 244.2l.1-.4 .1 .6M407.7 244.1v.3M407.9 244.5v.1M407.9 244.2v.1M408.2 244.2v.1M408.7 243.7v.3M424.6 257.7v.4M425.1 258.5h.1M425.3 258v.1M425.4 258.1v.2M425.4 258.2l.1 .2M425.6 258.2v.2"/>
<path d="M425.7 258.1v.2M425.8 258.6h.1M425.8 258v.1M426.5 257.7v.4M518 250.8v1.5M518 252.9v204.1M524.1 256.3v204.1M525.1 243.5v2.2M525.1 248.6v.2M525.1 256.3v204.1M531.1 252.2v.1M531.1 252.9v204.1"/>
<path d="M665.9 252a.76 .76 0 0 1 .9 .4 .76 .76 0 0 1-.3 1l-.7-.9zM665.9 252.5v.1M666 252.5v.1M666.1 251.7a1.14 1.14 0 0 1 1 1.7M666.2 252.6l.1 .1M666.2 252.3h.1M666.2 253h.1M666.4 252.8l-.1 .1M666.6 252.9h.1M670.1 259.1v110.2M379.1 264.1v105.2M398 261.4h.1"/>
<path d="M403.5 261.4h-.1M554.8 313.8l.3 .5M555.2 314l-.1 .1M555.2 316.8l-.1 .1"/>
<circle cx="425.6" cy="258.1" r=".76"/>
</g>
<g fill="#000">
<circle cx="519.5" cy="167.8" r=".19"/>
<circle cx="529.7" cy="167.8" r=".19"/>
<circle cx="375.6" cy="246.5" r=".19"/>
</g>
<!-- layer: Symbol (ANSI) -->
<g fill="none" stroke="#000" stroke-width=".42">
<path d="M680.9 31.2v-5.8h170v5.8M680.9 31.2h170v5.8M680.9 31.2v116.1h170v-110.3M680.9 37h170M715.9 31.2v116.1M740.9 31.2v116.1M795.9 31.2v116.1M680.9 42.8h170M680.9 48.6h170M680.9 54.4h170M431 64.8l230.1 176.4M516.8 73.5l2.4-.7 .2 .9z"/>
<path d="M524.6 73.1l2.4-.8 .1 1zM524.6 72.6l-7.8 .9M610.4 62.5l-83.5 9.9M610.7 63.9l-86.1 9.2M624 62.5l-4.7 .6M680.9 60.2h170M680.9 66h170M680.9 71.8h170M680.9 89.2h170M680.9 100.8h170M680.9 112.5h170M680.9 129.9h170"/>
<path d="M680.9 141.5h170M331.1 181.4l56.9 61.4M717.5 180.8l-59.3 44.8M659.4 239.3l1.7 1.9-2.3-1.1zM659.8 223.7l.7 .8-2.3 1.1zM378.9 253.7l2.1-1.5-1.3 2.2zM381 252.2l-49.8 52.5M386 241.3l.7-.7 1.3 2.2zM658.9 244l-36.5 237.6M659.1 243.1l-.9 2.4 1 .1-.1-1.3M659.1 243.1l-.2 .9M659.1 243.1v.7"/>
<path d="M659.6 243.3h.1M660 243.7l58 61M660 243.6l1.7 1.1-.8 .7-.9-1.5M373.4 261.2l1.1 2.3-.9 .2zM373.4 261.2l59.7 220.5M347.8 371l1.8 1.8-.9 .5zM347.8 371l70.3 111.3"/>
<circle cx="427.4" cy="62.1" r="4.6"/>
<circle cx="614.8" cy="62.1" r="4.6"/>
<circle cx="628.6" cy="62.1" r="4.6"/>
<circle cx="328" cy="178.1" r="4.6"/>
<circle cx="721.1" cy="178.1" r="4.6"/>
<circle cx="328" cy="308.1" r="4.6"/>
<circle cx="721.1" cy="308.1" r="4.6"/>
<circle cx="420.6" cy="486.1" r="4.6"/>
<circle cx="434.3" cy="486.1" r="4.6"/>
<circle cx="621.7" cy="486.1" r="4.6"/>
</g>
<!-- layer: Border (ANSI) -->
<g fill="none" stroke="#000" stroke-width=".7">
<path d="M431.8 15.2v10.2l-2.9-5.1h5.8l-2.9 5.1 2.9-5.1M107.9 21.3v4.1M215.9 21.3v4.1M323.8 21.3v4.1M539.8 21.3v4.1M647.7 21.3v4.1M755.6 21.3v4.1M8.6 139.7h4.1M850.9 139.7h4.1M2.5 279.4h10.2l-5.1-2.9v5.8l5.1-2.9-5.1 2.9M861.1 279.4h-10.2l5.1-2.9v5.8l-5.1-2.9 5.1 2.9M8.6 419.1h4.1"/>
<path d="M850.9 419.1h4.1M12.7 533.4v-508h838.2v508h-838.2h838.2M107.9 533.4v4.1M215.9 533.4v4.1M323.8 533.4v4.1M434.7 538.5l-2.9-5.1 2.9 5.1h-5.8l2.9-5.1v10.2M539.8 533.4v4.1M647.7 533.4v4.1M755.6 533.4v4.1"/>
</g>
<!-- layer: Title (ANSI) -->
<g fill="none" stroke="#000" stroke-width=".42">
<path d="M654 479.4h69.9M698.5 469.9v63.5M723.9 469.9v63.5M654 488.9h69.9M654 498.5h69.9M723.9 485.6h127M654 508h69.9M654 517.5h69.9M723.9 514.3h127M736.6 514.3v12.7M762 514.3v12.7M838.2 514.3v12.7"/>
<path d="M654 527h196.9M752.3 527v6.4M800.1 527v6.4"/>
</g>
<path d="M654 469.9h196.9v63.5h-196.9z" fill="none" stroke="#000" stroke-width=".51"/>
<!-- layer: Symbol (ANSI) -->
<path d="M516.8 73.5l2.4-.7 .2 .9zM524.6 73.1l2.4-.8 .1 1zM659.8 223.7l.7 .8-2.3 1.1zM378.9 253.7l2.1-1.5-1.3 2.2zM386 241.3l.7-.7 1.3 2.2zM659.4 239.3l1.7 1.9-2.3-1.1zM659.1 243.1l.1 2.5-1-.1zM659.6 243.3l2.1 1.4-.8 .7zM373.4 261.2l1.1 2.3-.9 .2zM347.8 371l1.8 1.8-.9 .5z" fill="#000"/>
<g font-size="8.4">
<text x="159.4" y="420.8">BASE</text>
<text x="502.9" y="492">PROJECTED</text>
</g>
<g font-size="6.3">
<text x="728.1" y="524.9">D</text>
<text x="762.8" y="526.2">main</text>
</g>
<g font-size="4.3">
<text x="654.8" y="478.6">Luke</text>
<text x="699.3" y="478">29/03/2026</text>
</g>
<g font-size="4.2">
<text x="52.8" y="24.4">8</text>
<text x="160.8" y="24.4">7</text>
<text x="268.7" y="24.4">6</text>
<text x="376.7" y="24.4">5</text>
<text x="484.6" y="24.4">4</text>
<text x="592.6" y="24.4">3</text>
<text x="700.5" y="24.4">2</text>
<text x="755" y="29.8">PARTS LIST</text>
<text x="808.5" y="24.4">1</text>
<text x="693.6" y="35.6">ITEM</text>
<text x="724.5" y="35.7">QTY</text>
<text x="754.7" y="35.6">PART NUMBER</text>
<text x="810.3" y="35.7">DESCRIPTION</text>
<text x="697.2" y="41.5">1</text>
<text x="727.3" y="41.5">1</text>
<text x="741.8" y="41.5">base</text>
<text x="697.2" y="47.2">2</text>
<text x="727.3" y="47.2">4</text>
<text x="741.8" y="47.2">SIDE_BEAMSipt-01</text>
<text x="697.2" y="53.1">3</text>
<text x="727.3" y="53">4</text>
<text x="741.8" y="53.1">MOTOR_MOUNT_</text>
<text x="697.2" y="58.9">4</text>
<text x="727.3" y="58.9">4</text>
<text x="741.8" y="58.9">motor_imported_Simplify_1</text>
<text x="426.3" y="63.6">6</text>
<text x="612.6" y="63.6">12</text>
<text x="627.4" y="63.6">2</text>
<text x="697.2" y="64.6">5</text>
<text x="727.3" y="64.6">4</text>
<text x="741.8" y="64.7">spool</text>
<text x="8.8" y="71.4">D</text>
<text x="697.2" y="70.5">6</text>
<text x="727.3" y="70.5">4</text>
<text x="741.8" y="70.5">spool_test</text>
<text x="852" y="71.4">D</text>
<text x="697.2" y="76.3">7</text>
<text x="726.1" y="76.3">32</text>
<text x="741.8" y="76.3">EN ISO 7045 - M2 x 6 - 4.8</text>
<text x="796.8" y="76.3">Pan head with type H or</text>
<text x="741.8" y="82.1">- H</text>
<text x="796.8" y="82.1">type Z cross recess.</text>
<text x="796.8" y="87.9">Product grade A</text>
<text x="697.2" y="93.7">8</text>
<text x="726.1" y="93.7">20</text>
<text x="741.8" y="93.7">ISO 4032 - M2</text>
<text x="796.8" y="93.7">Hexagon nuts, style 1-</text>
<text x="796.8" y="99.6">Product grade A and B</text>
<text x="697.2" y="105.3">9</text>
<text x="727.3" y="105.3">4</text>
<text x="741.8" y="105.3">AS 1427 - M2.5 x 8</text>
<text x="796.8" y="105.3">Phillips ISO metric machine</text>
<text x="796.8" y="111.1">screws</text>
<text x="696.1" y="116.9">10</text>
<text x="727.3" y="116.9">8</text>
<text x="741.8" y="116.9">EN ISO 7045 - M2 x 10 -</text>
<text x="796.8" y="117">Pan head with type H or</text>
<text x="741.8" y="122.7">4.8 - H</text>
<text x="796.8" y="122.7">type Z cross recess.</text>
<text x="796.8" y="128.6">Product grade A</text>
<text x="696.1" y="134.3">11</text>
<text x="727.3" y="134.3">4</text>
<text x="741.8" y="134.3">ISO 4032 - M2.5</text>
<text x="796.8" y="134.4">Hexagon nuts, style 1-</text>
<text x="796.8" y="140.1">Product grade A and B</text>
<text x="696.1" y="145.9">12</text>
<text x="727.3" y="145.9">4</text>
<text x="741.8" y="145.9">SIDE_BEAMSipt-04</text>
<text x="326.8" y="179.6">5</text>
<text x="720" y="179.6">4</text>
<text x="8.9" y="211.1">C</text>
<text x="852.2" y="211.1">C</text>
<text x="325.7" y="309.6">10</text>
<text x="720" y="309.6">8</text>
<text x="9" y="350.8">B</text>
<text x="852.2" y="350.8">B</text>
<text x="8.9" y="490.5">A</text>
<text x="419.4" y="487.7">1</text>
<text x="433.1" y="487.7">3</text>
<text x="620.6" y="487.7">7</text>
<text x="852.2" y="490.5">A</text>
<text x="742.8" y="532">1 / 2</text>
<text x="812.4" y="532.6">1</text>
<text x="823" y="532.6">1</text>
<text x="52.8" y="537.5">8</text>
<text x="160.8" y="537.5">7</text>
<text x="268.7" y="537.5">6</text>
<text x="376.7" y="537.5">5</text>
<text x="484.6" y="537.5">4</text>
<text x="592.6" y="537.5">3</text>
<text x="700.5" y="537.5">2</text>
<text x="808.5" y="537.5">1</text>
</g>
<g font-size="3.5">
<text x="654.8" y="473.2">DRAWN</text>
<text x="654.8" y="482.8">CHECKED</text>
<text x="724.7" y="488.9">TITLE</text>
<text x="654.8" y="492.3">QA</text>
<text x="654.8" y="501.8">MFG</text>
<text x="654.8" y="511.4">APPROVED</text>
<text x="726.7" y="517.7">SIZE</text>
<text x="762.8" y="517.7">DWG NO</text>
<text x="841.4" y="517.7">REV</text>
<text x="724.7" y="530.4">SCALE</text>
<text x="800.9" y="532.6">SHEET</text>
<text x="817.4" y="532.6">OF</text>
</g>
</svg>
